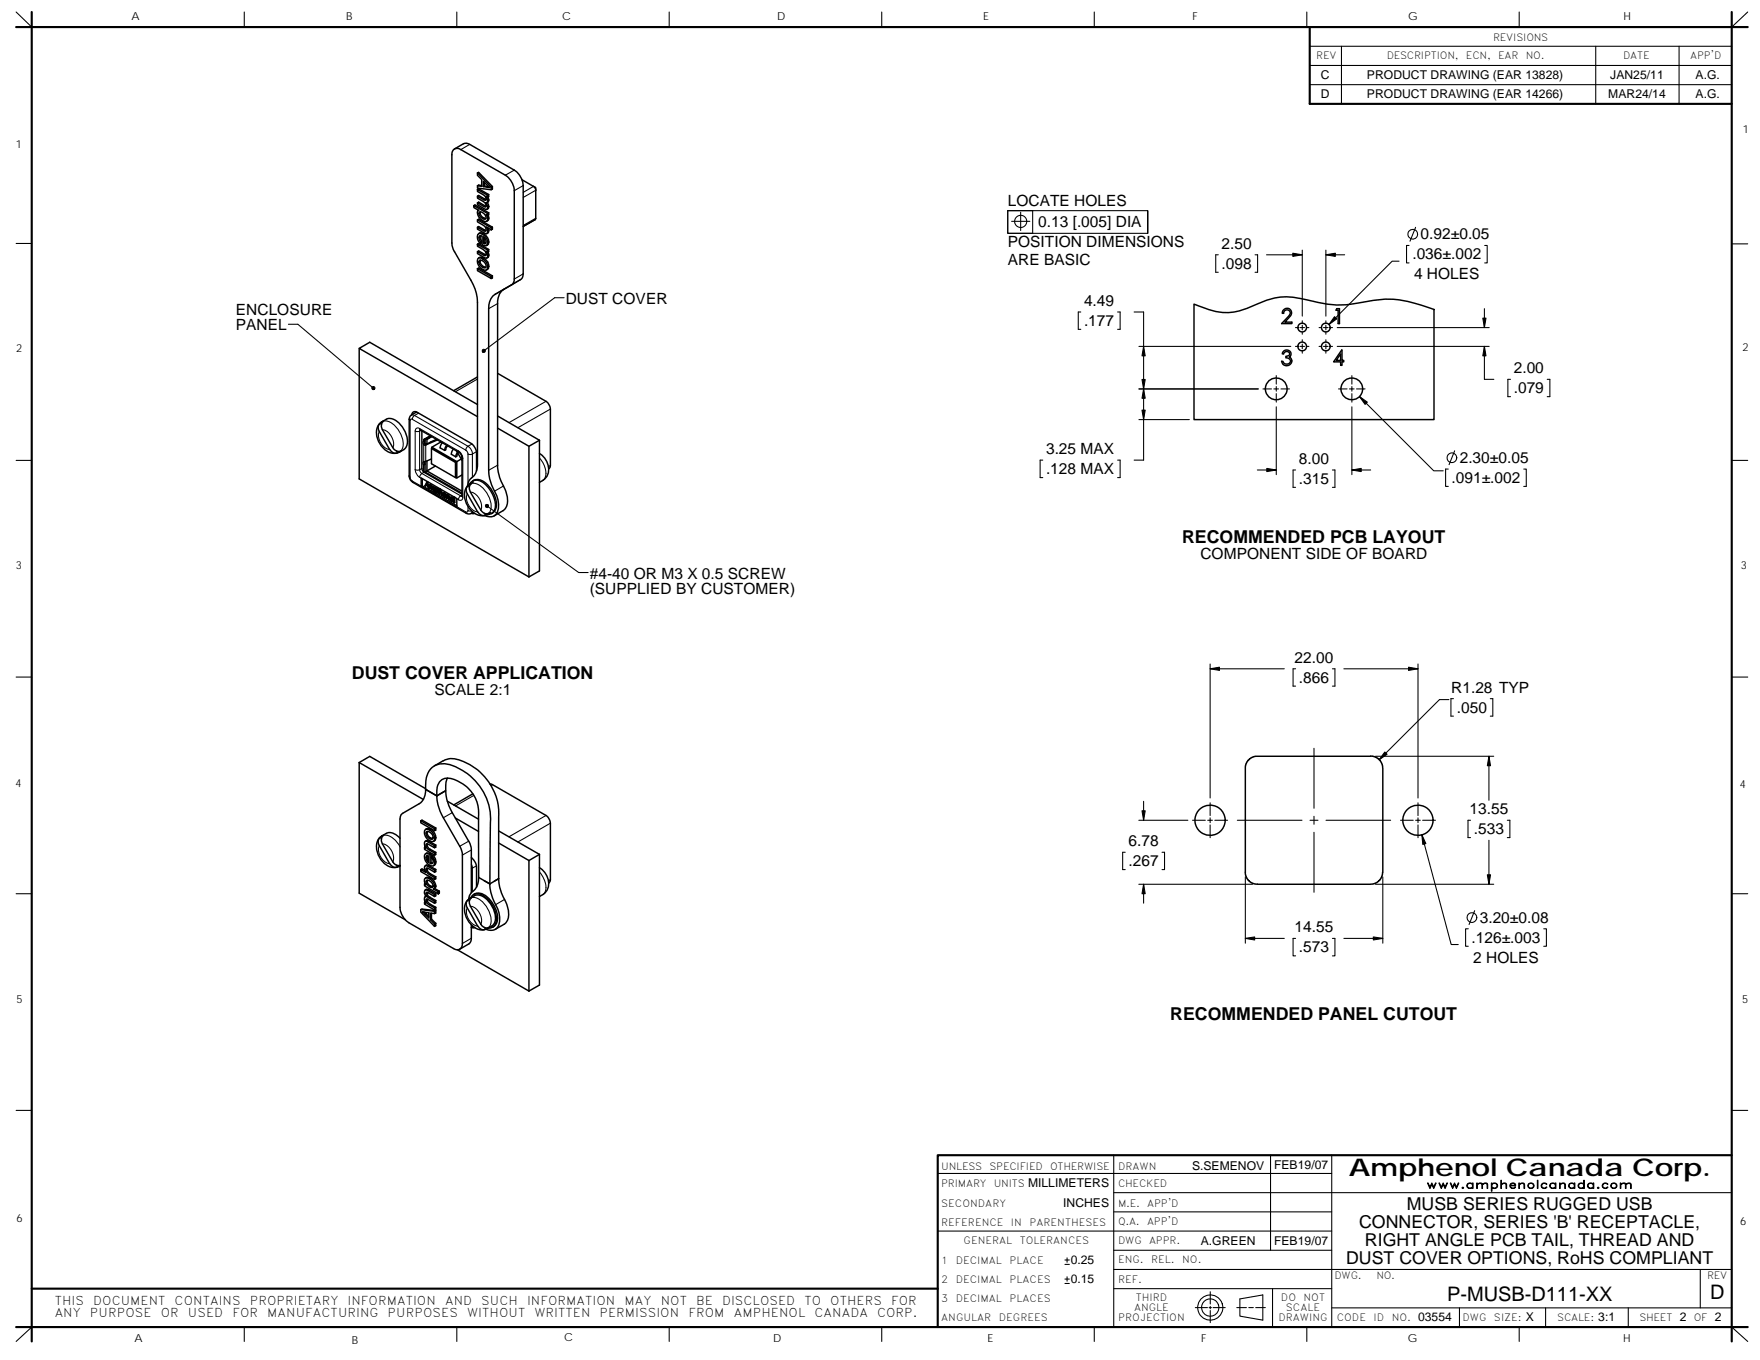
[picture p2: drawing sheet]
<svg xmlns="http://www.w3.org/2000/svg" width="279mm" height="216mm" viewBox="0 0 279 216" stroke-linecap="round" stroke-linejoin="round" font-family="sans-serif">
<g fill="none" stroke="#000" stroke-width=".17">
<path d="M2.6 1.9l2.4 2.4M38.8 1.9v2.4M72.5 1.9v2.4M106.2 1.9v2.4M140 1.9v2.4M173.7 1.9v2.4M207.5 1.9v2.4M207.9 13.4h67M207.9 10.4h67M207.9 7.3h67M213 7.3v9.2M241.2 1.9v2.4"/>
<path d="M253.3 7.3v9.2M266.6 7.3v9.2M277.5 1.9l-2.6 2.4M2.6 38.7h2.4M74.6 22.9l-1.4 .8M77 32.7l-.2 .1M77 36.5l-.2 .1M77 31.6l-.2 .1M77.5 29.6l-.2 .1M81.6 27l-1.4 .8M83.1 29.5l-1.5 .8M84.7 29.6l-1.6 .9"/>
<path d="M84.9 34.9l-1.8 1.1M85 30.2l-1.9 1.1M85 34.6l-1.9 1.2M160 33.4h22.2v3.6h-22.2zM160 33.4v3.6h3.9v-3.6M160.6 35.1h2.9M162 33.7v2.9M206.7 39.7v10.5M210.5 39.7v10.5M223.7 39h-.4v2.7h.4M224.7 36.1l-.9 2.2M235.7 39h.4v2.7h-.4"/>
<path d="M274.9 38.7h2.6M45.8 51.5h1.5l12 10.1M76.9 40.4l-.1 .1M79 48.2l-1.4 .8M80 45.9l-1.4 .8M82.6 44.4l-1.4 .8M83.1 43.5l-1.5 .8M89.6 47.3h-1.5l-11.3 8.4M171.6 49.5h-.4v2.8h.4M177.4 49.5h.4v2.8h-.4M180 49.5h1.5v23.5h-1.5M180.8 55h24.1"/>
<path d="M193.4 40.4h-.4v2.8h.4M199.2 40.4h.4v2.8h-.4M201.1 40.4h5.6M202.6 59.6v1.4M205.7 52h.3M205.7 55h.3M206.4 52h.7M206.4 55h.7M206.7 50.9v.3M206.7 51.6v.8M206.7 52.7v.4M206.7 53.9v.4"/>
<path d="M206.7 54.6v.8M206.7 55.8v.3M207.5 52h.3M207.5 55h.3M209.4 52h.3M209.4 55h.3M210.1 52h.7M210.1 55h.7M210.5 50.9v.3M210.5 51.6v.8M210.5 52.7v.4M210.5 53.9v.4"/>
<path d="M210.5 54.6v.8M210.5 55.8v.3M210.5 40.4h3M211.2 52h.3M211.2 55h.3M212.3 52h24.1M212.3 55h24.1M214.6 59.6v1.4M222.1 41.5h-1.1l-10 10M235.6 55v5.2h1.6M235.6 49v3M2.6 73.1h2.4"/>
<path d="M60.2 68.5a2.27 2.27 0 0 0 1.6 2.9M60.6 67a1.76 1.76 0 0 1 2.1 .6 4.2 4.2 0 0 1 1.2 3.4l-.5 .8M60.7 68.2a2.28 2.28 0 0 1 1.7 2.9M65 66.6l.1 .2M65 75.5l.1 .3M65.1 75.8l.1 .2 .2 .4M65.1 66.8v9M65.3 65.9l.5 .1M65.4 76.4l.2 .2M65.4 66.6l8.5 4.9M65.4 66.6h-.2l-.1 .2M65.4 76.4l1.5 .8"/>
<path d="M65.8 66l-.2 .2-.2 .4M65.8 66l8.5 4.8M65.9 74.6h.7M65.9 74.6l.2 .7 .5 .5M65.9 68.4l.3 .1 .4-.1M65.9 68.4v6.2M66.5 65.6l-.7 .4M66.6 75.8l.4-.6 6.1 3.5 .2-.1M66.6 74.6l.4 .6 .3-.2M66.6 68.4v6.2M66.6 68l6.2 3.6M66.6 75.8l.3 .1"/>
<path d="M66.6 68a.43 .43 0 0 0-.5 0 .43 .43 0 0 0-.2 .4M66.6 68l.1 .3M66.7 68.2l-.1 .2M66.8 68.3l-.2 .1M67 74.4l-.4 .2M67.3 70.6v2.7M67.6 70.6v2.7M67.8 70.5l-.3 .2M68.3 77.3l-.1 .1M68.7 77.5l-.1 .1M69 77.6l-.1 .1M69.8 78.2l-.1 .1"/>
<path d="M70.2 78.3l-.1 .1M71 78.9l-.1 .1M71.4 79l-.1 .1M72.5 79.2l.3 .1M72.8 71.6l.5 .5 .2 .7M72.8 71.6l.1 .2M73.3 78.8h-.3l-.2 .5M73.3 72.6l.2 .2M73.3 78.7l.2 .2M73.5 78.9l-.1 .4-.2 .1-.4-.1M73.5 72.8v6.1M73.9 71.5l.3 .2 .1 .4"/>
<path d="M74.2 78.4a2.27 2.27 0 0 0 1.6 2.9M74.3 70.8l-.3 .3-.1 .4M74.3 70.8l.5 .6 .2 .7M74.3 72.1l.4 .1 .3-.1M74.3 72.1v4.7M74.6 76.8a1.88 1.88 0 0 1 2.2 .8 3.9 3.9 0 0 1 1 3.6l-.4 .5M74.7 78.1a2.27 2.27 0 0 1 1.6 2.9M74.9 70.5l-.6 .3M75 72.1v3.7M75.6 71.7l-.6 .4M75.8 60.2l-3.5 2M79 73.9l-1.4 .8"/>
<path d="M79.9 77.2l-1.4 .8M85.6 72.7a3.5 3.5 0 0 1 1 3.1l-.5 .5M86.7 63.7l-5.9 3.4M87.4 64.9l-5.2 3M87.4 73.9l-.3 .2M165.5 73h-.4v2.8h.4M177.4 73h.4v2.8h-.4M180.8 66.6h8M180.8 61.7h18.9M199.6 74.6h3M200.5 61.7h1.3M202.2 61.7h.8"/>
<path d="M202.6 61.4v.7M202.6 62.5v1.3M202.6 64.6v10.8M203.3 61.7h1.4M205.7 74.6h-.4v2.8h.4M211.5 74.6h.4v2.8h-.4M212.5 61.7h1.3M214.2 61.7h.8M214.6 61.4v.7M214.6 62.5v1.3M214.6 64.6v10.8M214.6 74.6h3"/>
<path d="M215.3 61.7h1.4M215.8 62.9l11.8 11.8h1.5M229.9 74.5h-.4v2.7h.4M230.9 71.6l-.9 2.2M239.8 60.2h-.4v2.8h.4M241.9 74.5h.4v2.7h-.4M245.6 60.2h.4v2.8h-.4M274.9 73.1h2.6M72.5 80.4l1.4 .9M73.9 81.3l.1 .2M74.3 81l-.1 .3h-.3M74.3 81l.6 .1"/>
<path d="M74.3 80.4v.6M75 81.2l-.2 .3M77.3 80.3l14.6 10.6h1.5M2.6 107.5h2.4M192.1 105.4v21.3M192.1 106.2h11.8M205.7 106.2h-.4v2.7h.4M208.6 118.8v9.5M211.5 106.2h.4v2.7h-.4M213.3 106.2h11.8M225.1 105.4v21.3M230 111.1h-1.5l-9.6 9.5"/>
<path d="M230.7 110.9h-.4v2.8h.4M236.6 110.9h.4v2.8h-.4M274.9 107.5h2.6M60.2 134.3a2.26 2.26 0 0 0 1.6 2.8M60.6 132.7a2.27 2.27 0 0 1 2.6 1.2l.3 .5M60.7 134a2.27 2.27 0 0 1 1.7 2.8M63.5 137.5h-.1M68.2 137.5l-.2 .1M68.2 133.6l-.2 .1M68.3 134.8l-.2 .1M68.3 138.7l-.2 .1M71.8 129l-1.4 .8"/>
<path d="M74.4 133.5l-1.4 .8M74.8 137.2l.2 .6M74.8 134.9l-1.4 .8M74.9 136.2l-.1 .1M75 137.8v3.7M75 137.8l-.2 .1M75.2 126.3l-2.9 1.7M75.6 137.5l-.6 .3M78.2 124.6l-.3 .1M85.6 138.4a3.2 3.2 0 0 1 .9 3.3l-.4 .3M86.7 129.5l-5.9 3.3M87.4 130.7l-5.2 3"/>
<path d="M87.4 139.7l-.3 .1M178.6 135.3h-.4v2.7h.4M180.8 130.2h7.8M181.5 127.2v3M184.5 135.3h.4v2.7h-.4M189.3 130.2h2M191.7 130.2h.8M192.1 127.4v2.1M192.1 131v2M192.1 129.8v.8M192.8 130.2h2.1M196.4 130.2h10.3"/>
<path d="M197.7 139.2v10.5M208 130.2h1.2M208.6 129.6v1.3M208.6 132.1v9.5M210.5 130.2h10.3M218.4 120.1h18.7M219.5 139.2v10.5M222.3 130.2h2M224.7 130.2h.8M225.1 129.8v.8M225.1 127.4v2.1M225.1 131v2"/>
<path d="M225.7 132.5l4.7 17.4h1.1M225.8 130.2h2.1M233.4 130.2h-.4v2.8h.4M236.4 120.1v6.9M236.4 133.4v7M239.3 130.2h.4v2.8h-.4M2.6 141.9h2.4M68.1 141.3l-.2 .1M68.3 143.6l-.1 .1M74.2 144.1a2.26 2.26 0 0 0 1.6 2.9M74.6 142.6a1.74 1.74 0 0 1 2.1 .7 4 4 0 0 1 1.2 3.5l-.5 .6M74.7 143.9a2.27 2.27 0 0 1 1.6 2.8"/>
<path d="M74.8 148.9l-1.4 .9M74.9 146.9h-.1M75 147l-.2 .2M80.1 142.8l-1.4 .8M180.8 140.4h18M181.5 140.4v3M197.7 149h6.2M205.7 149h-.4v2.7h.4M211.5 149h.4v2.7h-.4M213.3 149h6.2M218.4 140.4h18.7M233.1 147.4h-.4v2.8h.4"/>
<path d="M234.1 144.6l-.9 2.2M245.1 147.4h.4v2.8h-.4M274.9 141.9h2.6M2.6 176.3h2.4M274.9 176.3h2.6M148.9 186.3h62.5M148.9 195.4h62.5M169.4 199.7v.7M176.8 192.4h34.6M176.8 189.3h98.1M176.8 183.4v27.3M176.8 198.5h34.6"/>
<path d="M201.7 183.4v15.1M211.4 183.4v27.3M5 210.7l-2.4 2.3M38.8 210.7v2.3M72.5 210.7v2.3M106.2 210.7v2.3M140 210.7v2.3M169.1 203.8h.7M169.1 203.1h.7M169.1 200.7h.7M169.1 200h.7M169.4 202.7v.7"/>
<path d="M173.7 210.7v2.3M176.8 201.5h98.1M176.8 204.6h34.6M189.8 207.6h1.9M191.9 207.6h.4M192.1 207.4v.4M192.1 208v2M192.1 205.1v1.9M192.6 207.6h1.9M196.3 207.6h1.6M196.8 206.2l3.7-.6v4l-3.7-.7zM198.2 207.6h.8"/>
<path d="M199.3 207.6h1.6M202 204.6v6.1M207.5 210.7v2.3M211.4 207.6h63.5M231.7 207.6v3.1M241.2 210.7v2.3M245.4 207.6v3.1M258.5 207.6v3.1M269.9 201.5v6.1M274.9 210.7l2.6 2.3"/>
<circle cx="162" cy="35.1" r=".97"/>
<circle cx="224.3" cy="37.2" r=".77"/>
<circle cx="230.5" cy="72.7" r=".77"/>
<circle cx="233.7" cy="145.7" r=".77"/>
<circle cx="192.1" cy="207.6" r="1.38"/>
<circle cx="192.1" cy="207.6" r="2"/>
</g>
<path d="M2.6 4.3h274.9M5 1.9v211.1M207.9 4.3v12.2h67M274.9 1.9v211.1M274.9 183.4h-126v27.3M2.6 210.7h274.9M5 204.6h143.9" fill="none" stroke="#000" stroke-width=".34"/>
<g fill="none" stroke="#000" stroke-width=".23">
<path d="M72.2 23.6l1.4-.8a1 1 0 0 1 1 .1l7 4.1a3.2 3.2 0 0 1 1.5 2.5l-.1 14.1a.82 .82 0 0 1-.4 .8l-2.6 1.5a2.34 2.34 0 0 0-1 2.3v25.7a7.6 7.6 0 0 0 1.2 3.7 3.1 3.1 0 0 1-.1 3.3l-1.7 1M75.2 32.6l2.2 1.3v.3l-.2-.1 .1 .1a.6 .6 0 0 1-.2 1 1.41 1.41 0 0 1-1.2-1.7l.1-.1-.8-.4zM75.2 32.6l.2-.1 2.2 1.3M75.8 27.5v.3l.7 .7v1.1l-.7-.1v.4l2.2 .2v-.4M75.8 31.1l.2-.1 1.2 .7M75.8 32.2l.2-.1 1.2 .6M75.8 30.1l1.6 .9v.3l-.2-.1 .1 .1a.56 .56 0 0 1-.1 .9h-.1l.3 .7-.2 .4-1.4-.8v-.3l1.2 .7a.57 .57 0 0 0-.3-.9l-.9-.5v-.4l1.3 .7a.64 .64 0 0 0-.5-.9l-.8-.5zM75.8 30.1l.2-.1 1.6 .9M75.8 27.5l.2-.1 2.2 2.2M75.8 27.5l2.2 2.2M75.8 39.9l.2-.1 1.2 .7M75.8 36.1l.2-.1 1.2 .6"/>
<path d="M75.8 38.8l1.6 .9v.3l-.2-.1 .1 .2a.63 .63 0 0 1-.1 .9l-1.4-.7v-.4l1.1 .7h.2l.1-.2-.2-.6-1.2-.7zM75.8 38.8l.2-.1 1.6 .9M75.8 34.9l2.2 1.3M76 33.4h-.1M76.1 33.7a.89 .89 0 0 1 1 1 .87 .87 0 0 1-1-.6zM76.2 37l-.2 .1M76.2 37l.6 .1M76.2 37.6l.3 .7M76.2 33.8l.2 .5 .4 .3M76.2 33.8l-.2 .1M76.2 37.6l-.2 .1M76.2 33.6v.2"/>
<path d="M76.3 37.4l-.1 .2M76.3 38.4l-.2-.5a.34 .34 0 0 1 .2-.5l.2 .1 .1 1.4a.58 .58 0 0 0 .7 0l.1-.4M76.5 38.3l-.1 .3-.2 .1M76.5 38.3l-.2 .1M76.5 29.5l-.5-.1-.2 .1M76.6 37.2a1.55 1.55 0 0 1 .8 1.3M76.6 37.2l-.5-.1a.94 .94 0 0 0-.1 1.3l.2 .3 .1-.3M76.7 28.8l1 1-1-.2zM76.8 37.1a1.65 1.65 0 0 1 .8 1.3M76.8 37.1l-.2 .1M76.8 34.6l.3 .1M76.8 37.6l.2 .3a.53 .53 0 0 1-.1 .8h-.1z"/>
<path d="M76.8 34.6l-.2 .1M76.9 29.5l.7 .1M76.9 28.9v.6M76.9 29.5l-.2 .1M77 38.6h.1M77 37.8v.8M77 38.6l-.2 .1M77.3 32.1l.3 .7M77.4 38.9l-.2 .1M77.5 34.2l.1 .4M77.5 37l-.2 .1M77.5 40l.1 .5"/>
<path d="M77.5 31.3l.1 .4M77.5 33.1l-.2 .2M77.5 36.2l.1 .4M77.6 33.8v.3l-.2 .1M77.6 30.9v.3l-.2 .1M77.6 39.6v.3l-.2 .1M77.6 30.9l-.2 .1M77.6 33.8l-.2 .1M77.6 39.6l-.2 .1M77.6 34.6v.3l-.4 .2M77.6 38.4l-.1 .4-.1 .1M77.6 32.8l-.1 .3"/>
<path d="M77.6 31.7l-.1 .3-.2 .2M77.6 36.6l-.2 .4M77.6 31.7l-.2 .2M77.6 32.8l-.2 .1M77.6 36.6l-.2 .1M77.6 38.4l-.2 .1M77.6 34.6l-.2 .1M78 36.2v.3M78.2 29.6v.4l-.2 .1M78.2 36.1v.3l-.2 .1M78.2 29.6l-.2 .1M78.2 36.1l-2.2-1.3-.2 .1v.3a2.55 2.55 0 0 1 1.3 1v.5l-1.3-.6v.3l1.4 .7a.74 .74 0 0 0 0-1.1l.8 .5"/>
<path d="M78.2 36.1l-.2 .1M82.9 28.5l1.8 1.1M84.7 29.6l.3 .2v.4M84.7 29.6l.2 .2 .1 .4M85 30.2v4.6l-1.9 1.2M57 55.3v20.7l27 15.6M75.8 59.8l-3.8 2.2M75.8 42.7l2.2 1.2v.3l-2.2-1.2zM75.8 42.7l.2-.2 2.2 1.3M75.8 41.1l.3-.2a1.49 1.49 0 0 1 1.2 1.8l-.2 .2a1.46 1.46 0 0 1-1.3-1.8zM76.1 41.4a.82 .82 0 0 1 1.1 .7l-.1 .3a.79 .79 0 0 1-1-.6zM76.2 40.9h.3l.3 .1"/>
<path d="M76.2 40.9l-.2 .1M76.2 41.5l.1 .4 .5 .4M76.2 41.5l-.2 .1M76.2 41.3v.2M76.8 41l.6 .6M76.8 41l-.2 .1M76.8 42.3l.3 .1M76.8 42.3l-.2 .1M77.4 41.6l.2 .7M77.4 41.6l-.1 .1M77.5 40.9l-.2 .1M77.6 40.5l-.1 .4"/>
<path d="M77.6 42.3l-.1 .3-.3 .3M77.6 42.3l-.2 .1M77.6 40.5l-.2 .1M78.2 43.8v.3l-.2 .1M78.2 43.8l-.2 .1M79 59.3l7.7 4.4 .5 .5 .2 .7v9l-.1 .3-.2 .2M189.5 48.3l.9 .3a9.1 9.1 0 0 0 8.3 0 11.1 11.1 0 0 1 8.9-1 17.1 17.1 0 0 0 9.3 .3 15 15 0 0 1 8.7 .5l2 .7v17.5h-38.1zM203.7 49.3a.74 .74 0 0 1 1-.2 .74 .74 0 0 1 .2 1.1l-.9 .9h1.1v.3h-1.6l1.1-1.2a.54 .54 0 0 0 0-.9 .54 .54 0 0 0-.8 .4h-.2zM203.8 55.7a.65 .65 0 0 1 1 0 .65 .65 0 0 1-.1 1 .79 .79 0 0 1-.1 1.3 .79 .79 0 0 1-1.1-.6h.2a.6 .6 0 0 0 .6 .4 .6 .6 0 0 0 .6-.6 .71 .71 0 0 0-.8-.4v-.2l.2-.1a.4 .4 0 0 0 .4-.5 .4 .4 0 0 0-.6-.2l-.3 .4h-.2zM212.2 49h.4v2.4h-.2v-2.1h-.3zM212.8 56.2v1h-.7zM213 55.6v1.6h.3v.2h-.3v.6h-.2v-.6h-1.1z"/>
<path d="M60.3 67.3a2.75 2.75 0 0 0 .2 3.5 2.58 2.58 0 0 0 2.4 1.1M60.4 67.1l.5-.2a1.04 1.04 0 0 0-.2 1.3l1.7 2.9a1.07 1.07 0 0 0 1.2 .5l-.5 .3M60.4 67.1a.97 .97 0 0 0-.2 1.4l1.7 2.9a.98 .98 0 0 0 1.2 .5M60.4 67.1l.2 .3M60.6 67a1.81 1.81 0 0 1 2.8 .2 4.1 4.1 0 0 1 1.2 3.4 1.87 1.87 0 0 1-1.3 1.2M62.9 71.6l.2 .3M65.3 65.9l-.2 .2-.1 .3v9.3l.2 .5 .4 .4 8.4 4.9 .4 .1 .4-.1M65.4 65.9a.53 .53 0 0 1 .3-.5 .53 .53 0 0 1 .6 .1l8.6 5a2.09 2.09 0 0 1 .7 1.4v2.9M66.1 65.4l-.8 .5M66.7 68.2l6.4 3.9 .2 .5v6.2M66.9 75.9l5.6 3.2v1.4l-5.6-3.3zM67 68.4v6l.2 .5 6.1 3.5"/>
<path d="M67 77.1l2 1.2M67 76v1.1M67 77.1l-.1 .1M67.3 69.8l1-.6-1 .6v.3a.33 .33 0 0 0-.1 .4 .33 .33 0 0 0 .4 .1l1.9-.8M67.4 73.3l.1 .4-.2 .1M67.4 70l.1 .5M67.5 74.9l-.1 .1M67.5 74.9l5.8 3.4M67.5 70v.5M67.5 73.3v1.6M67.6 77l-.1 .2M67.7 76.9h-.1"/>
<path d="M67.8 76.7l.1 .4-.3-.2zM67.8 69.7v.8h-.3M67.8 74.8l5.5 3.2M67.8 74.8l-.3 .1M67.8 73.2v1.6M67.8 69.7h-.3v.3l-.2 .1M67.8 76.8v.1M67.9 76.5l-.1 .1 .3 .9-.2-.3-.3-.2-.2 .2 .4-.6M67.9 76.5l.3 .9-.1 .1M67.9 76.5h.1M68.2 77v.6l.1-.4h.1l.2 .6v-.4h.1l.2 .6v-.5l-.2-.2M68.2 77l.4 .4 .1-.1"/>
<path d="M68.3 77h-.1M68.3 77.2v.4h-.1M68.3 77v.1M68.4 77l-.1 .1M68.4 77l.1 .1M68.5 71.2v2.4l3.8 2.2M68.5 72.9l-1 .4a.3 .3 0 0 0-.3 .1 .3 .3 0 0 0 .1 .4v1.1M68.5 77.1h-.1M68.5 77.1l.2 .2M68.5 69.3l-.7 .4M68.6 71l3.9 2.3-.2 .1-3.8-2.2zM68.7 77.4v.3l-.1 .1"/>
<path d="M68.7 77.3h.2M68.7 77.2l-.1 .1M68.9 77.3h-.2M68.9 77.3l.1 .3v.3l-.1 .1M69 77.5l.1 .1h.2M69 77.5v.8l.1-.3 .3 .3 .2-.2M69.1 74l-1.3 .8M69.2 77.7a.25 .25 0 0 1 .3 .2 .25 .25 0 0 1-.2 .3l-.2-.3zM69.2 77.8h-.1M69.2 77.5h-.1M69.2 77.8l.2 .3M69.2 77.7v.1"/>
<path d="M69.2 78.1l-.1 .2 3.4 2M69.2 77.5v.1M69.2 77.5h-.2M69.2 77.6h.2M69.3 77.6h-.2M69.3 77.6l.3 .5M69.3 69.7l-1.5 .8M69.4 77.6h-.1M69.4 78.1l-.1 .1M69.4 78.1h.1M69.4 77.6l.3 .4M69.7 78l-.1 .1"/>
<path d="M69.7 78l-.2 .3M69.7 77.6v.4h.2l.2 .2v.5l-.2-.6h-.1l-.1 .3zM69.7 78.1h.2v.3l-.2 .1M69.9 77.6l-.2 .1M69.9 77.6v.4M69.9 77.6h-.2M70 70.1l-1.4 .9M70 77.9l-.1 .1M70 77.9l.2 .4v.3l-.1 .1M70 77.9l-.2 .1M70.2 70.3l-.3 .8 .7 .4M70.3 78.3l.3 .1 .1 .4-.4-.3a.34 .34 0 0 0 .4 .4 .37 .37 0 0 1-.4-.2 .37 .37 0 0 1 0-.4z"/>
<path d="M70.3 78.4h.2l.2 .3zM70.4 78.4l-.1 .1M70.4 78.4l.2 .1M70.4 78.2l-.1 .1M70.4 78.4h.1M70.4 78.3h.2M70.4 78.6l.2 .2M70.6 78.8h-.1M70.6 78.8h.1M70.6 78.3h-.1M70.6 78.3l.2 .2M70.7 78.8h.1"/>
<path d="M70.8 78.8h.1M70.8 78.5h-.1M70.8 78.5v.2l-.1 .1M70.8 78.8l-.1 .1M70.8 78.8l-.1 .2M70.8 78.5l.1 .6v-.3a.2 .2 0 0 1 .3 0 .2 .2 0 0 1 0 .3l.1 .3v-.5l-.2-.2M70.8 78.5l.1 .2h.2M70.9 78.8l.1-.1v.4h-.1M70.9 70.7l-.2 .4-.1 .4M71 78.5l-.1 .1M71 78.5v.1M71 78.5h-.2"/>
<path d="M71.1 78.6l-.2 .1M71.1 78.6h.1M71.1 70.8l-.3 .6-.2 .1M71.2 78.6l.2 .4v.3l-.1 .1M71.2 78.6l-.1 .1M71.4 79a.34 .34 0 0 1 .4 .2 .34 .34 0 0 1-.1 .4l-.2-.2zM71.5 79.1a.24 .24 0 0 1 .3 .1 .24 .24 0 0 1-.2 .3l-.1-.2zM71.6 79.1l-.1 .1M71.6 79.1l.2 .4M71.6 78.9l.2 .1M71.6 79.1h.1M71.6 78.9l-.1 .1"/>
<path d="M71.8 79.5h-.2M71.8 79l.1 .1M71.8 79.5h.1M71.8 79h-.2M71.9 79.1l.1 .3M71.9 79.1l-.1 .1M72 71.3l-.3 .4-.1 .4 .7 .4M72 79.4l-.2 .2M72 79.4h-.1M72 79l.1 .8M72 79h.1M72.1 79v.8"/>
<path d="M72.2 79v.8h-.1M72.2 79h-.2M72.2 79h-.1M72.5 71.6l.8 1.5M72.5 73.3v2.6l-.2-.1v-2.4M72.6 71.8l-.3 .7M72.7 71.9l-.2 .5-.2 .1M73.2 72.9l-.7 .4M73.3 75.4l-.8 .5M74.2 77.2a2.75 2.75 0 0 0 .3 3.4 2.53 2.53 0 0 0 2.4 1.2M74.2 77.2v-.1a2.41 2.41 0 0 1 1.1-1.7l.3-.6 .2-.8v-26a7 7 0 0 0-1-3.5l-2.7-4.7-.3-.8-.1-14.4a.86 .86 0 0 1 .5-1 .86 .86 0 0 1 1 .1l7.3 4.3a3.2 3.2 0 0 1 1.1 2.3v14.1l-.3 .7-2.7 1.6a2.48 2.48 0 0 0-1 2.3v25.7a7.9 7.9 0 0 0 1.1 3.7 3.6 3.6 0 0 1 .1 3.1 1.51 1.51 0 0 1-1.9 .4M74.4 77l.4-.2a1 1 0 0 0-.1 1.3l1.6 2.9a1.02 1.02 0 0 0 1.3 .5l-.5 .3"/>
<path d="M74.4 77a.95 .95 0 0 0-.2 1.4l1.6 2.9a1.03 1.03 0 0 0 1.3 .5M74.4 77l.1 .3M74.6 76.8a1.27 1.27 0 0 1 1.8-.4 4.9 4.9 0 0 1 2.3 4 1.26 1.26 0 0 1-1.4 1.3M75 76.4a1.28 1.28 0 0 1 1.6-.1 4.7 4.7 0 0 1 2.2 4 1.55 1.55 0 0 1-.8 1.3M75.1 76.5l-.6 .4M75.8 64.2l-17.1-9.9-1.7 1 18.8 10.8M79 66l6.6 3.9M79 68l5 2.8M85.6 72a2.76 2.76 0 0 1 1.1 3.8l-1.1 .8M85.6 69.9l-1.6 .9v20.8M85.6 69.9v20.7l-1.6 1M74.8 81.5h.6"/>
<path d="M75.1 81.3l-.3 .2M76.9 81.5l.2 .3M77.9 81.4l-.6 .3M57 121.1l10.2 5.8M57 121.1v20.7l7.3 4.2M57 121.1l1.7-1 8.9 5.1M60.3 133a2.72 2.72 0 0 0 .1 3.4 2.57 2.57 0 0 0 2.5 1.3M60.4 132.9l.2 .3M60.4 132.9l.5-.3a1.04 1.04 0 0 0-.2 1.4l1.7 2.8a1 1 0 0 0 1.1 .6M60.4 132.9a.99 .99 0 0 0-.2 1.4l1.7 2.8a.99 .99 0 0 0 1.2 .5M60.6 132.8a1.85 1.85 0 0 1 2.9 .3M62.9 137.4l.2 .2"/>
<path d="M63.3 137.6l.2-.1-.4 .1M66.8 130.3v.3l2.2 1.3M66.8 138l.2-.1 .5 .3M66.8 130.3l.2-.1 2.2 1.2M66.8 130.3l2.2 1.3M67.5 134.5h-.1M67.5 135.6l.2-.1 .6 .2v1.3l.2 .1a.42 .42 0 0 0 .2-.7l-.2-.2v-.4a1.1 1.1 0 0 1 .2 1.7 1.44 1.44 0 0 1-1.2-1.9zM67.5 139.4a1.37 1.37 0 0 1 1.4 1.6l-.1 .1 .8 .5v.3l-2.2-1.3v-.3l.2 .2-.2-.6v-.3zM67.5 139.4a.6 .6 0 0 1 .8 0M67.6 125.3l1.7 1M67.6 125.3l-.1 .8a2.05 2.05 0 0 1-1 1.5l-2.6 1.5-.3 .5-.1 14.5a3.2 3.2 0 0 0 1.4 2.4l7.1 4.1a.86 .86 0 0 0 1 .1 .86 .86 0 0 0 .4-.9v-14.2l-.3-1.1-2.7-4.7a7.2 7.2 0 0 1-1.1-3.5M67.6 125.3a3.7 3.7 0 0 1 1.5-3.8 4.7 4.7 0 0 1 4.3 .8 9 9 0 0 1 4.5 8.3l-.1 9.7"/>
<path d="M67.6 132.1a.79 .79 0 0 1 1.1 .7v.3a.79 .79 0 0 1-1.1-.6zM67.7 139.8a.89 .89 0 0 1 1 1 .86 .86 0 0 1-1-1zM67.7 137.4h.2l1.3 .6M67.7 137.3l-.2 .1M67.7 135.4l-.1 .1M67.8 135.8l.2 .1v1l-.2-.3a.65 .65 0 0 1 0-.8zM67.8 135.4l.6 .2M67.8 136l-.2 .1M67.8 137.9l-.2 .1M67.8 132.2l.2 .5 .4 .3M67.8 136l.2 .6M67.8 132.2l-.2 .1"/>
<path d="M67.8 134.1l-.2 .1M67.8 137.9a.89 .89 0 0 0 .5 .8l.9 .5M67.8 139.9l.2 .5 .4 .3M67.8 139.9l-.2 .1M67.8 134.1l.1 .3 .2 .3 1.1 .6M67.8 137.8v.1M67.8 133.9v.2M67.8 132v.2M67.8 139.7v.2M67.9 135.8l-.1 .2M67.9 133.5l-.1 .1M67.9 133.5l-.4 .1"/>
<path d="M67.9 133.5l1.3 .7M68.2 131.8l-.5-.2a.96 .96 0 0 0 .1 1.6l.2 .1a.61 .61 0 0 0 1 0v-.2M68.2 131.8a1.65 1.65 0 0 1 .8 1.3M68.3 131.7a.62 .62 0 0 0-.7 0M68.3 131.7a1.54 1.54 0 0 1 .9 1.3M68.3 131.7l-.1 .1M68.3 139.4l-.1 .1M68.3 139.4l.3 .2a1.64 1.64 0 0 1 .6 1.1M68.4 133l.3 .1M68.4 133l-.2 .1M68.4 135.6h-.2M68.4 135.6h.1"/>
<path d="M68.4 135.6l-.1 .1M68.4 136.9l-.1 .1M68.4 136.9l.3 .1M68.4 135.6v1.3M68.5 135.8h.2a1.36 1.36 0 0 1 .5 1M69 138.1l-1.4-.7-.2 .4 .2 .7-.8-.5v.4l2.2 1.2M69 138.5l-1-.6-.3-.1a.77 .77 0 0 0 .4 1l.9 .5v.3M69 138.1v.4M69 134.3v.3l-1.3-.7-.1 .3 .1 .3a2.17 2.17 0 0 0 1.3 .9v.3M69 134.3l-1.2-.7h-.3a.89 .89 0 0 0 .1 1l-.2-.1v.3l1.6 .9M69 133.5l-.2 .1M69.2 138l-.2 .1"/>
<path d="M69.2 139.2l-.2 .1M69.2 131.4v.4l-.2 .1v-.3M69.2 139.2v.3l-.2 .1M69.2 131.4l-.2 .2M69.2 134.2l-.2 .1M69.2 135.3l-.2 .1M69.2 138v.4l-.2 .1M69.2 134.2v.3l-.2 .1M69.2 135.3v.4h-.2M69.2 133l-.2 .5M69.2 133l-.2 .1M69.2 136.8l-.2 .1"/>
<path d="M69.2 136.8a.56 .56 0 0 1-.4 .6M69.3 126.3l1.5-.8a7.1 7.1 0 0 0 1 3.5l2.7 4.7 .3 .8v7.2M69.3 126.3a2.83 2.83 0 0 1 .8-2.5 2.51 2.51 0 0 1 2.8 .3 5.5 5.5 0 0 1 3.1 5.5v9.7M70.3 120.8l-1.3 .8M70.4 120.8a3.5 3.5 0 0 1 3.5 .2 9.1 9.1 0 0 1 5.3 8.7v9.8l-1.4 .8M71 127.2l5 2.8M71 123.5a3.2 3.2 0 0 0-.2 2l-1.5 .8M72.3 129.9l3.7 2.1M74.8 136.2l.6 .6 .2 .7v3.3M75.1 126l-3.1 1.8M76 139.3a2.66 2.66 0 0 1-1.2 2.4l-.3 .5-.1 .5M76 139.3h.1"/>
<path d="M76 139.3l1.8 1M77.8 124.5h.2l8.7 5 .5 .5 .2 .7v9l-.3 .5M78.5 139.9l.7-.4a7.7 7.7 0 0 0 1.1 3.7 3.1 3.1 0 0 1-.1 3.4l-1.6 .9M79.1 133.8l4.9 2.8M79.2 139.5h.1M79.2 131.9l6.4 3.7M84 136.6v20.7M85.6 135.6l-1.6 1M85.6 135.6v20.8l-1.6 .9M85.6 137.8a2.76 2.76 0 0 1 1.1 3.8l-1.1 .7M198.2 120.6l.4-.3 .7-.2 18.6-.1 1 .5 .5 .7 .1 .8v16.5l-.1 .7-.4 .6-.7 .4-.7 .2h-18.3l-.4-.2-.6-.4-.3-.3-.3-.8v-17l.1-.5zM66.8 144.4l.2-.1 2.2 .3"/>
<path d="M66.8 144.4l2.2 .3M66.8 144.4v.4l2.2 2.3M67.1 144.8l1 .1v.9zM67.4 144.8l.7 .7M67.5 140.3h-.1M67.5 143.2h-.1M67.5 141.3l1.5 .7v.3l-1.3-.7a.57 .57 0 0 0 .4 .9l.9 .6v.3l-1.3-.7a.64 .64 0 0 0 .5 1l.8 .4v.4l-1.6-1v-.3l.2 .2-.2-.6 .1-.4 .2-.1-.3-.5v-.4zM67.6 142.3l-.1 .1M67.6 145.1l-.1 .1M67.7 141.2h.2l1.3 .7M67.7 141.2l-.2 .1M67.8 141.8l.2 .4 .3 .3"/>
<path d="M67.8 142.8l.1 .4 .3 .2 1 .6M67.8 141.8l-.2 .1M67.8 142.8l-.2 .1M67.8 141.7v.1M67.8 142.7v.1M67.8 142.3h-.1M68.3 142.5l.9 .5M68.3 142.5h-.2M68.4 140.7l.3 .1M68.4 140.7l-.2 .1M68.5 145v.9M68.5 145.9l.7 .7"/>
<path d="M68.5 145.9l-.2 .1M69 141l.7 .5M69 144.7v.3l-.7-.1v1.1l.7 .7v.4M69 141l-.1 .1M69.2 141.9v.3l-.2 .1M69.2 144v.4l-.2 .1M69.2 144.6v.3l-.2 .1M69.2 146.6v.4l-.2 .1M69.2 143v.3l-.2 .1M69.2 141.9l-.2 .1M69.2 143l-.2 .1M69.2 144l-.2 .1"/>
<path d="M69.2 144.6l-.2 .1M69.2 146.6l-.2 .1M69.2 140.7l-.2 .1M69.2 140.7l-.2 .3M69.7 141.5l-.1 .1M69.7 141.5v.3l-.1 .1M72.6 150.8l11.4 6.5M74.2 142.9a2.7 2.7 0 0 0 .2 3.4 2.51 2.51 0 0 0 2.5 1.3M74.4 142.8l.4-.3a.98 .98 0 0 0-.1 1.4l1.6 2.8a1.02 1.02 0 0 0 1.3 .5l-.5 .3M74.4 142.8a.95 .95 0 0 0-.2 1.3l1.6 2.9a.98 .98 0 0 0 1.3 .5M74.4 142.8l.1 .3M74.5 142.6a1.86 1.86 0 0 1 2.9 .3 4 4 0 0 1 1.1 3.5 2.15 2.15 0 0 1-1.2 1"/>
<path d="M74.7 142.5a1.39 1.39 0 0 1 2.3-.1 3.9 3.9 0 0 1 1.5 4.5 1.12 1.12 0 0 1-1 .4M74.8 146.8l-.1 2.7-.2 .3-1.5 .9M74.8 147.2h.6M75.1 147.1l-.3 .1M75.2 142a1.38 1.38 0 0 1 1.6 0 4.1 4.1 0 0 1 2 4.6l-.6 .6M76.9 147.2l.2 .3M77.8 140.3h-.1a7.9 7.9 0 0 0 1.2 3.7 3.7 3.7 0 0 1 .1 3.1 1.44 1.44 0 0 1-1.8 .4"/>
<circle cx="206.7" cy="55" r=".69"/>
<circle cx="206.7" cy="52" r=".69"/>
<circle cx="210.5" cy="55" r=".69"/>
<circle cx="210.5" cy="52" r=".69"/>
<circle cx="202.6" cy="61.7" r="1.73"/>
<circle cx="214.6" cy="61.7" r="1.72"/>
<circle cx="192.1" cy="130.2" r="2.4"/>
<circle cx="225.1" cy="130.2" r="2.4"/>
</g>
<g fill="#000" stroke="#000" stroke-width=".17">
<path d="M76.6 55.5a.25 .25 0 0 1 .4 0 .25 .25 0 0 1 0 .4 .25 .25 0 0 1-.4 0l.2-.2-.2 .2z" fill-rule="evenodd"/>
<path d="M181.5 55l.3 1.5h-.5z" fill-rule="evenodd"/>
<path d="M205.2 40.2l1.5 .2-1.5 .3z" fill-rule="evenodd"/>
<path d="M210.5 40.4l1.5-.2v.5z" fill-rule="evenodd"/>
<path d="M211.9 50.3l.3 .3-1.2 .9z" fill-rule="evenodd"/>
<path d="M235.6 55l.3 1.5h-.5z" fill-rule="evenodd"/>
<path d="M235.4 50.5h.5l-.3 1.5z" fill-rule="evenodd"/>
<path d="M59.1 61.4a.25 .25 0 0 1 .3 0 .25 .25 0 0 1 .1 .4l-.2-.2 .2 .2h-.4z" fill-rule="evenodd"/>
<path d="M181.5 61.7l.3 1.5h-.5z" fill-rule="evenodd"/>
<path d="M181.3 60.2h.5l-.3 1.5z" fill-rule="evenodd"/>
<path d="M181.3 65.1h.5l-.3 1.5z" fill-rule="evenodd"/>
<path d="M201.1 74.4l1.5 .2-1.5 .3z" fill-rule="evenodd"/>
<path d="M214.6 74.6l1.5-.2v.5z" fill-rule="evenodd"/>
<path d="M215.8 62.9l1.3 .9-.4 .4z" fill-rule="evenodd"/>
<path d="M77.1 80.2a.25 .25 0 0 1 .4 0 .25 .25 0 0 1-.2 .4 .25 .25 0 0 1-.2-.3v-.1l.2 .1z" fill-rule="evenodd"/>
<path d="M192.1 106.2l1.5-.3v.5z" fill-rule="evenodd"/>
<path d="M223.6 105.9l1.5 .3-1.5 .2z" fill-rule="evenodd"/>
<path d="M181.3 128.7h.5l-.3 1.5z" fill-rule="evenodd"/>
<path d="M219.8 119.4l.4 .3-1.3 .9z" fill-rule="evenodd"/>
<path d="M225.7 132.5l.7 1.4-.5 .1z" fill-rule="evenodd"/>
<path d="M236.4 120.1l.2 1.5h-.5z" fill-rule="evenodd"/>
<path d="M181.5 140.4l.3 1.5h-.5z" fill-rule="evenodd"/>
<path d="M197.7 149l1.5-.3v.5z" fill-rule="evenodd"/>
<path d="M218 148.7l1.5 .3-1.5 .2z" fill-rule="evenodd"/>
<path d="M236.1 138.9h.5l-.2 1.5z" fill-rule="evenodd"/>
</g>
<text font-size="3.9" x="214.1" y="186.7">Amphenol Canada Corp.</text>
<g font-size="3.2">
<text x="229.7" y="206.5">P-MUSB-D111-XX</text>
<text x="271.5" y="206.2">D</text>
</g>
<g font-size="2.8">
<text x="187.7" y="86.1">RECOMMENDED PCB LAYOUT</text>
<text x="55.9" y="107.7">DUST COVER APPLICATION</text>
<text x="185.8" y="161.9">RECOMMENDED PANEL CUTOUT</text>
<text x="215.8" y="195">CONNECTOR, SERIES 'B' RECEPTACLE,</text>
<text x="216.7" y="197.8">RIGHT ANGLE PCB TAIL, THREAD AND</text>
<text x="223.3" y="192.1">MUSB SERIES RUGGED USB</text>
<text x="213.7" y="200.6">DUST COVER OPTIONS, RoHS COMPLIANT</text>
</g>
<g font-size="2.5">
<text x="160" y="32.7">LOCATE HOLES</text>
<text x="160" y="39.2">POSITION DIMENSIONS</text>
<text x="160" y="42">ARE BASIC</text>
<text x="164.8" y="36.1">0.13 [.005] DIA</text>
<text x="193.9" y="39.5">2.50</text>
<text x="224.2" y="41.2">.036±.002</text>
<text x="225.5" y="38">0.92±0.05</text>
<text x="193.9" y="42.7">.098</text>
<text x="224.5" y="44.4">4 HOLES</text>
<text x="37.4" y="50">ENCLOSURE</text>
<text x="37.4" y="52.4">PANEL</text>
<text x="89.8" y="48.2">DUST COVER</text>
<text x="172.1" y="48.6">4.49</text>
<text x="172.1" y="51.7">.177</text>
<text x="240.3" y="59.2">2.00</text>
<text x="240.3" y="62.4">.079</text>
<text x="166.1" y="75.3">.128 MAX</text>
<text x="166.1" y="72.1">3.25 MAX</text>
<text x="206.2" y="76.8">.315</text>
<text x="206.2" y="73.6">8.00</text>
<text x="230.4" y="76.7">.091±.002</text>
<text x="231.7" y="73.5">2.30±0.05</text>
<text x="190.6" y="88.7">COMPONENT SIDE OF BOARD</text>
<text x="93.6" y="91.8">#4-40 OR M3 X 0.5 SCREW</text>
<text x="93.6" y="94.3">(SUPPLIED BY CUSTOMER)</text>
<text x="205.5" y="105.2">22.00</text>
<text x="69" y="110.3">SCALE 2:1</text>
<text x="206.2" y="108.4">.866</text>
<text x="230.4" y="110">R1.28 TYP</text>
<text x="231.3" y="113.1">.050</text>
<text x="233.3" y="129.3">13.55</text>
<text x="179.2" y="137.5">.267</text>
<text x="179.2" y="134.3">6.78</text>
<text x="234" y="132.4">.533</text>
<text x="205.5" y="148">14.55</text>
<text x="233.6" y="149.7">.126±.003</text>
<text x="234.9" y="146.5">3.20±0.08</text>
<text x="206.2" y="151.2">.573</text>
<text x="233.9" y="152.8">2 HOLES</text>
</g>
<g font-size="1.9">
<text x="209.7" y="15.6">D</text>
<text x="209.7" y="12.5">C</text>
<text x="217" y="15.6">PRODUCT DRAWING (EAR 14266)</text>
<text x="217" y="12.5">PRODUCT DRAWING (EAR 13828)</text>
<text x="255.3" y="15.6">MAR24/14</text>
<text x="255.6" y="12.5">JAN25/11</text>
<text x="269.2" y="12.5">A.G.</text>
<text x="269.2" y="15.6">A.G.</text>
<text x="189.2" y="185.7">S.SEMENOV</text>
<text x="202.2" y="185.6">FEB19/07</text>
<text x="163.2" y="188.5">MILLIMETERS</text>
<text x="168.8" y="191.6">INCHES</text>
<text x="190.6" y="197.7">A.GREEN</text>
<text x="202.2" y="197.7">FEB19/07</text>
<text x="170" y="203.7">0.15</text>
<text x="170" y="200.7">0.25</text>
<text x="8.7" y="209.1">ANY</text>
<text x="8.7" y="207.2">THIS</text>
<text x="14.3" y="209.1">PURPOSE</text>
<text x="14.8" y="207.2">DOCUMENT</text>
<text x="25.5" y="209.1">OR</text>
<text x="27.7" y="207.2">CONTAINS</text>
<text x="29.8" y="209.1">USED</text>
<text x="36.9" y="209.1">FOR</text>
<text x="39.6" y="207.2">PROPRIETARY</text>
<text x="42.4" y="209.1">MANUFACTURING</text>
<text x="55.2" y="207.2">INFORMATION</text>
<text x="61.5" y="209.1">PURPOSES</text>
<text x="70.7" y="207.2">AND</text>
<text x="74.1" y="209.1">WITHOUT</text>
<text x="76.4" y="207.2">SUCH</text>
<text x="83.7" y="207.2">INFORMATION</text>
<text x="84.8" y="209.1">WRITTEN</text>
<text x="95.2" y="209.1">PERMISSION</text>
<text x="99.1" y="207.2">MAY</text>
<text x="104.9" y="207.2">NOT</text>
<text x="109.3" y="209.1">FROM</text>
<text x="110.5" y="207.2">BE</text>
<text x="114.6" y="207.2">DISCLOSED</text>
<text x="116.5" y="209.1">AMPHENOL</text>
<text x="127.7" y="207.2">TO</text>
<text x="129.3" y="209.1">CANADA</text>
<text x="131.8" y="207.2">OTHERS</text>
<text x="139.2" y="209.1">CORP.</text>
<text x="141.5" y="207.2">FOR</text>
<text x="225.1" y="209.7">03554</text>
<text x="242.2" y="209.7">X</text>
<text x="253.7" y="209.7">3:1</text>
<text x="266.7" y="209.7">2</text>
<text x="272.2" y="209.7">2</text>
</g>
<g font-size="1.8">
<text x="20.9" y="3.2">A</text>
<text x="54.9" y="3.2">B</text>
<text x="89.3" y="3.2">C</text>
<text x="123.4" y="3.2">D</text>
<text x="156.1" y="3.2">E</text>
<text x="189.3" y="3.2">F</text>
<text x="223.5" y="3.2">G</text>
<text x="257.7" y="3.2">H</text>
<text x="2.5" y="23.5">1</text>
<text x="276.7" y="21.1">1</text>
<text x="2.6" y="55.9">2</text>
<text x="276.6" y="55.8">2</text>
<text x="2.5" y="90.3">3</text>
<text x="276.4" y="90.4">3</text>
<text x="2.5" y="125">4</text>
<text x="276.2" y="125.1">4</text>
<text x="2.6" y="159.2">5</text>
<text x="276.6" y="159.3">5</text>
<text x="226.4" y="188.7">www.amphenolcanada.com</text>
<text x="2.6" y="194">6</text>
<text x="276.3" y="194.5">6</text>
<text x="21.4" y="213">A</text>
<text x="55.9" y="213.3">B</text>
<text x="89.6" y="212.9">C</text>
<text x="122.7" y="213.1">D</text>
<text x="156.8" y="213.1">E</text>
<text x="190.7" y="213.1">F</text>
<text x="223.5" y="213.1">G</text>
<text x="257.7" y="213.1">H</text>
</g>
<g font-size="1.6">
<text x="209" y="9.4">REV</text>
<text x="220.1" y="9.4">DESCRIPTION,</text>
<text x="232.7" y="9.4">ECN,</text>
<text x="237" y="6.5">REVISIONS</text>
<text x="237.8" y="9.4">EAR</text>
<text x="242.2" y="9.4">NO.</text>
<text x="257.7" y="9.4">DATE</text>
<text x="268.3" y="9.4">APP'D</text>
<text x="149.4" y="185.7">UNLESS</text>
<text x="157.1" y="185.7">SPECIFIED</text>
<text x="166.7" y="185.7">OTHERWISE</text>
<text x="177.5" y="185.7">DRAWN</text>
<text x="149.4" y="188.5">PRIMARY</text>
<text x="149.4" y="191.5">SECONDARY</text>
<text x="157.8" y="188.5">UNITS</text>
<text x="177.5" y="188.4">CHECKED</text>
<text x="177.5" y="191.5">M.E.</text>
<text x="182.1" y="191.5">APP'D</text>
<text x="149.4" y="194.7">REFERENCE</text>
<text x="153" y="197.5">GENERAL</text>
<text x="160.5" y="194.7">IN</text>
<text x="161.9" y="197.5">TOLERANCES</text>
<text x="163.4" y="194.7">PARENTHESES</text>
<text x="177.5" y="194.5">Q.A.</text>
<text x="177.5" y="197.5">DWG</text>
<text x="182.1" y="194.5">APP'D</text>
<text x="182.4" y="197.5">APPR.</text>
<text x="149.4" y="200.7">1</text>
<text x="149.4" y="203.7">2</text>
<text x="151.7" y="200.7">DECIMAL</text>
<text x="151.7" y="203.7">DECIMAL</text>
<text x="160.2" y="200.7">PLACE</text>
<text x="160.2" y="203.7">PLACES</text>
<text x="177.5" y="200.5">ENG.</text>
<text x="177.5" y="203.6">REF.</text>
<text x="182.8" y="200.5">REL.</text>
<text x="187.7" y="200.5">NO.</text>
<text x="211.9" y="203">DWG.</text>
<text x="218.5" y="203">NO.</text>
<text x="271" y="203">REV</text>
<text x="149.4" y="206.7">3</text>
<text x="149.4" y="209.7">ANGULAR</text>
<text x="151.7" y="206.7">DECIMAL</text>
<text x="158.6" y="209.7">DEGREES</text>
<text x="160.2" y="206.7">PLACES</text>
<text x="177.5" y="209.7">PROJECTION</text>
<text x="180" y="208.1">ANGLE</text>
<text x="180.3" y="206.5">THIRD</text>
<text x="202.9" y="209.7">DRAWING</text>
<text x="203.3" y="206.5">DO</text>
<text x="204.1" y="208.1">SCALE</text>
<text x="206.9" y="206.5">NOT</text>
<text x="212.2" y="209.7">CODE</text>
<text x="218.1" y="209.7">ID</text>
<text x="220.9" y="209.7">NO.</text>
<text x="232.2" y="209.7">DWG</text>
<text x="237.2" y="209.7">SIZE:</text>
<text x="247.2" y="209.7">SCALE:</text>
<text x="260.2" y="209.7">SHEET</text>
<text x="268.9" y="209.7">OF</text>
</g>
</svg>
